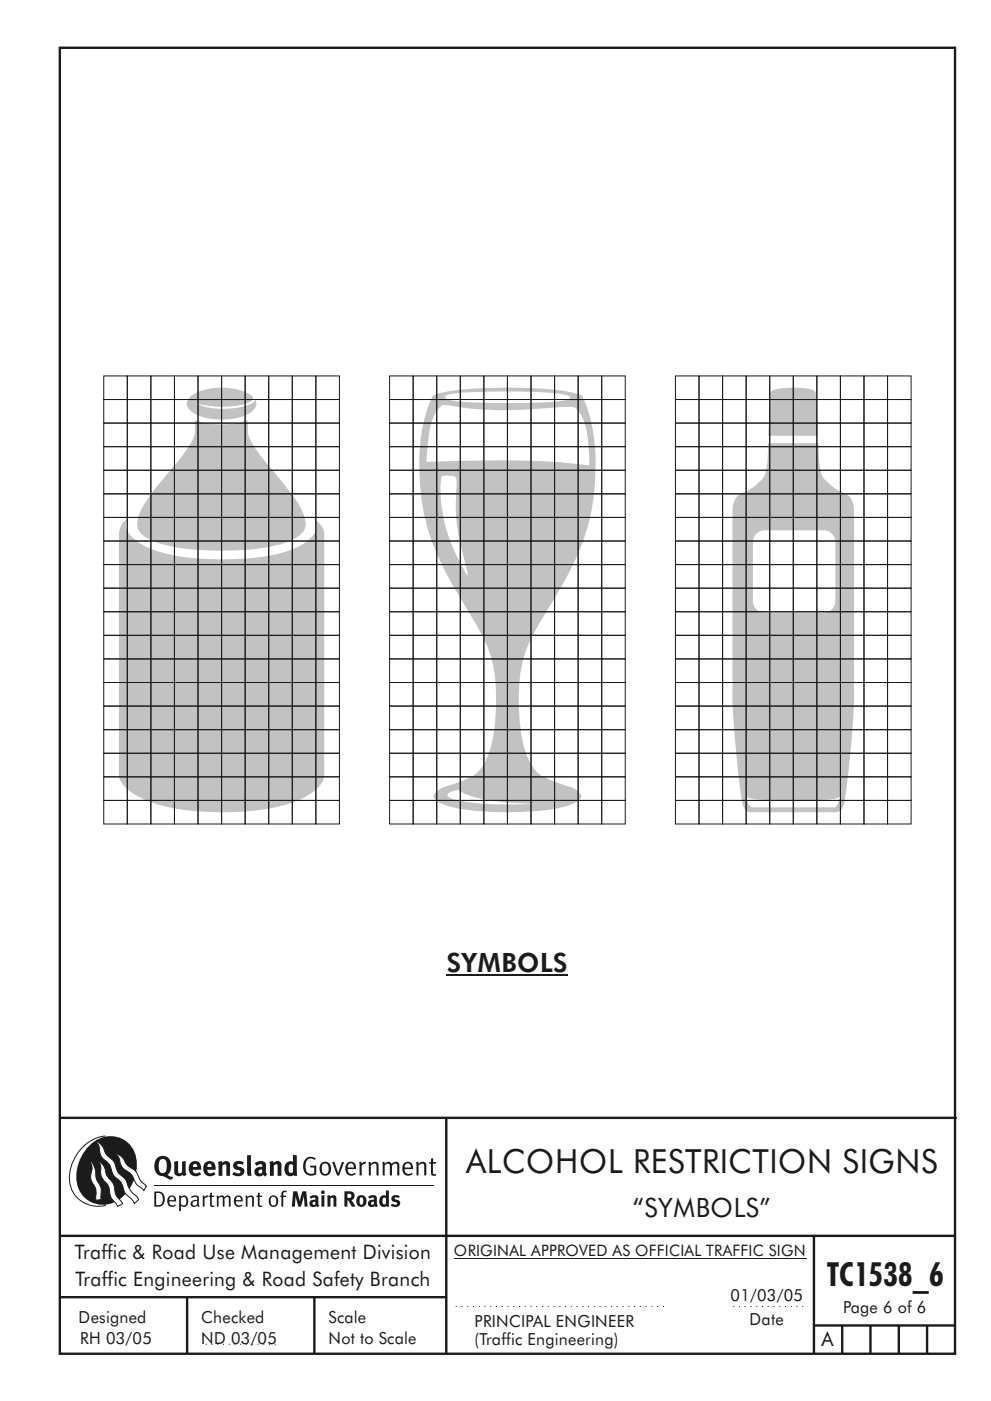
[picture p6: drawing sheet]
<svg xmlns="http://www.w3.org/2000/svg" width="210mm" height="297mm" viewBox="0 0 210 297" stroke-linecap="round" stroke-linejoin="round" font-family="sans-serif">
<g fill="none" stroke="#1f1a17" stroke-width=".51">
<path d="M12.7 10.1h189.9v276.9h-189.9zM12.7 237h190.3M94.7 236.9v50.1M12.7 262h190M12.7 275h82M39.7 275v12M66.7 275v12M172.7 262v25M172.7 281h30M178.7 281v6M184.7 281v6M190.7 281v6"/>
<path d="M196.7 281v6"/>
</g>
<path d="M96.7 277h45M155.6 277h14.9M43.7 285h15" fill="none" stroke="#1f1a17" stroke-width=".21" stroke-dasharray=".2 1" stroke-linecap="butt"/>
<path d="M96.3 266.7h74.7" fill="none" stroke="#1f1a17" stroke-width=".21"/>
<g fill="#1f1a17">
<path d="M64.9 245.6a1.61 1.61 0 0 1 2.1 .1l-.2 .2a1.17 1.17 0 0 0-1.4-.1 1.17 1.17 0 0 0-.6 1.2 1.42 1.42 0 0 0 1.2 1.9l.7-.2v-1.2h-.8l-.1-.4h1.3v1.9a1.82 1.82 0 0 1-2.2-.1 1.82 1.82 0 0 1-.6-2.1l.2-.7z" fill-rule="evenodd"/>
<path d="M68.2 246.6a1.77 1.77 0 0 0 .4 2.6 1.39 1.39 0 0 0 1.4-.5 1.39 1.39 0 0 0 .2-1.5 1.19 1.19 0 0 0-2-.6zM68.5 246.8a.83 .83 0 0 1 1 .1 .83 .83 0 0 1 .2 1 .75 .75 0 0 1-.6 1 .75 .75 0 0 1-.8-.8v-.9z" fill-rule="evenodd"/>
<path d="M70.5 246.4l.4-.1 .8 2.4 .8-2.3h.5l-1.1 2.8h-.4z" fill-rule="evenodd"/>
<path d="M73.6 246.7a1.74 1.74 0 0 0 .5 2.5h.9l.5-.3-.2-.3a.89 .89 0 0 1-1.1 .2 .89 .89 0 0 1-.4-.9h1.7a1.15 1.15 0 0 0-.4-1.4 1.15 1.15 0 0 0-1.5 .2zM74 246.9a.67 .67 0 0 1 .8-.1 .67 .67 0 0 1 .3 .7h-1.3z" fill-rule="evenodd"/>
<path d="M76.2 246.4l.4-.1 .1 .5 .5-.4 .5-.1-.2 .5a.61 .61 0 0 0-.8 .6v1.8h-.4z" fill-rule="evenodd"/>
<path d="M78.1 246.4l.5-.1 .1 .5a.89 .89 0 0 1 .9-.5 .89 .89 0 0 1 .7 .8v2.1h-.4v-2.1l-.1-.3-.3-.1-.8 .4v2.1h-.4z" fill-rule="evenodd"/>
<path d="M81.1 246.4l.4-.1 .1 .4a.83 .83 0 0 1 .8-.4 .83 .83 0 0 1 .7 .5 .86 .86 0 0 1 .9-.5 .86 .86 0 0 1 .7 .8v2.1h-.4l-.1-2.3a.5 .5 0 0 0-.8 0l-.2 .2v2.1h-.5v-2.2l-.4-.3-.7 .4v2.1h-.4z" fill-rule="evenodd"/>
<path d="M85.7 246.7a1.74 1.74 0 0 0 .5 2.5h.9l.5-.3-.2-.3a.89 .89 0 0 1-1.1 .2 .89 .89 0 0 1-.4-.9h1.7a1.15 1.15 0 0 0-.5-1.4 1.15 1.15 0 0 0-1.4 .2zM86 246.9a.67 .67 0 0 1 .9-.1 .67 .67 0 0 1 .3 .7h-1.3z" fill-rule="evenodd"/>
<path d="M88.3 246.4l.4-.1 .1 .5a.89 .89 0 0 1 .9-.5 .89 .89 0 0 1 .7 .8v2.1h-.4v-2.1l-.1-.3-.3-.1-.8 .4v2.1h-.4z" fill-rule="evenodd"/>
<path d="M91.5 245.7l.4-.2v.9h.7l-.2 .3h-.5v2.1l.1 .1h.5l.1 .3a.71 .71 0 0 1-1.2-.5v-2h-.3v-.3h.3z" fill-rule="evenodd"/>
<path d="M37 246.3l.8-.2v2a.46 .46 0 0 0 .2 .7 .46 .46 0 0 0 .6-.3v-2.2l.8-.1v2.3l.2 .6-.6 .3-.2-.3a1.03 1.03 0 0 1-1.2 .2 1.03 1.03 0 0 1-.6-1z" fill-rule="evenodd"/>
<path d="M40.4 246.6a1.64 1.64 0 0 0 0 2.3 1.64 1.64 0 0 0 2.3 .1l-.4-.5a.78 .78 0 0 1-.9 .3 .78 .78 0 0 1-.5-.8h1.8a1.37 1.37 0 0 0-.6-1.6 1.37 1.37 0 0 0-1.7 .2zM41 246.9a.48 .48 0 0 1 .7-.1 .48 .48 0 0 1 .2 .6h-1z" fill-rule="evenodd"/>
<path d="M43.5 246.6a1.65 1.65 0 0 0-.2 2 1.65 1.65 0 0 0 1.9 .7l.5-.3-.3-.5a.78 .78 0 0 1-.9 .3 .78 .78 0 0 1-.5-.8h1.8a1.37 1.37 0 0 0-.6-1.6 1.37 1.37 0 0 0-1.7 .2zM44.1 246.9a.48 .48 0 0 1 .6-.1 .48 .48 0 0 1 .2 .6h-.9z" fill-rule="evenodd"/>
<path d="M46.3 246.4l.7-.3 .1 .4a.95 .95 0 0 1 1-.3 .95 .95 0 0 1 .7 .9v2.2h-.8v-2.3l-.3-.2-.5 .3v2.2h-.8z" fill-rule="evenodd"/>
<path d="M49.7 246.5a1.73 1.73 0 0 1 2-.1l-.2 .6-.6-.2a.42 .42 0 0 0-.6 .3l.2 .2a1.23 1.23 0 0 1 1.4 1 1.47 1.47 0 0 1-2.3 .9l-.3-.1 .3-.6 .7 .3a.47 .47 0 0 0 .7-.3 .87 .87 0 0 0-1-.6l-.4-.2-.1-.4z" fill-rule="evenodd"/>
<path d="M54.1 246.6l.3 .6 .3-.2a.62 .62 0 0 1 .9 0v.4a1.21 1.21 0 0 0-1.3 .3 1.21 1.21 0 0 0-.2 1.4 1.19 1.19 0 0 0 1.7 0l.5 .3 .4-.4-.3-.4v-1.3a.96 .96 0 0 0-1.3-1.1zM55 248.1l.6-.1v.6a.43 .43 0 0 1-.6 .1 .43 .43 0 0 1 0-.6z" fill-rule="evenodd"/>
<path d="M57.2 246.4l.7-.3 .1 .4a.95 .95 0 0 1 1-.3 .95 .95 0 0 1 .7 .9v2.2h-.8v-2.3l-.3-.2-.5 .3v2.2h-.8z" fill-rule="evenodd"/>
<path d="M62.2 244.8v1.6a1.29 1.29 0 0 0-1.4 .1 1.29 1.29 0 0 0-.5 1.3 1.24 1.24 0 0 0 .5 1.4 1.24 1.24 0 0 0 1.5-.1l.1 .2h.7l-.1-4.3zM61.5 246.9h.4l.3 .1v1.5l-.3 .2a.48 .48 0 0 1-.6-.5 1.52 1.52 0 0 1 .2-1.3z" fill-rule="evenodd"/>
<path d="M52.4 245l.8-.2 .2 4.5h-.8l-.1-.2z" fill-rule="evenodd"/>
</g>
<path d="M22.4 240.9a9 9 0 0 0-7.4 10.8 6.2 6.2 0 0 0 7.5 3.9M32.7 251.4h59.4" fill="none" stroke="#1f1a17" stroke-width=".21"/>
<path d="M19.1 242.7a5.7 5.7 0 0 1 6.5-1.4 5.7 5.7 0 0 1 3.4 5.7 8.6 8.6 0 0 1-6.2 8.4 5.7 5.7 0 0 1-6.5-7.1 9.9 9.9 0 0 1 2.8-5.6z" fill-rule="evenodd" fill="#1f1a17"/>
<path d="M24.4 244.6a3.1 3.1 0 0 1 2.3 2.1l.8 .8a3.2 3.2 0 0 1 2 2.3l.4 .7 1.2 1-.6 .9-.2-.3a3.5 3.5 0 0 1-1.9-2 3.8 3.8 0 0 0-2.1-2.2 3.5 3.5 0 0 1-1-2.3zM20.4 242a3.4 3.4 0 0 1 1.9 2.4l.7 .9a3.3 3.3 0 0 1 1.7 2.5 4.4 4.4 0 0 0 1.7 2l.3 .3a6.1 6.1 0 0 0 2.5 3.7l.2 .5-.9 .9a6.1 6.1 0 0 0-1.9-2.2l-.4-.7a3.6 3.6 0 0 0-1.9-2.8l-.6-1.1a3.6 3.6 0 0 0-1.9-2.8 3.7 3.7 0 0 1-.8-2.4zM21 246.2a3.4 3.4 0 0 1 1.5 2.7l.6 .9a3.8 3.8 0 0 1 1.4 3.1l.3 .8 1.2 1.5-1 .6-.5-.8a3.2 3.2 0 0 1-1.3-2.8 4.3 4.3 0 0 0-1.4-2.2 4.7 4.7 0 0 1-.5-2.9zM19.2 246.1a5.1 5.1 0 0 1 1.2 3.7l.3 .7a3.1 3.1 0 0 1 .7 3l.1 .8-1.1 .2-.1-.8a3.5 3.5 0 0 0-.9-3.2 3.6 3.6 0 0 1 .1-2.6z" fill-rule="evenodd" fill="#fff" stroke="#1f1a17" stroke-width=".21"/>
<g fill="#1f1a17">
<path d="M33.4 245.5a2.51 2.51 0 0 0 .4 3.7l.8 .2a2.78 2.78 0 0 0 2 .6l.2-.5h-.6l-.7-.4a2.56 2.56 0 0 0 0-3.8 1.83 1.83 0 0 0-2.1 .2zM34 245.9a.87 .87 0 0 1 1 0 .87 .87 0 0 1 .4 .9v.4a1.17 1.17 0 0 1-.9 1.5h-.3a2.38 2.38 0 0 1-.2-2.8z" fill-rule="evenodd"/>
<path d="M33.1 252.9v2.6a1.12 1.12 0 0 0 1.2-.3 1.12 1.12 0 0 0 .2-1.1l-.1-.6-.3-.4zM32.7 252.6h1.1a1.67 1.67 0 0 1 1.2 1.7 1.67 1.67 0 0 1-1.3 1.5h-1zM36.1 253.9l-.2 .6h1.1a.55 .55 0 0 0-.3-.7 .55 .55 0 0 0-.6 .1zM35.8 253.8a.95 .95 0 0 1 1.2-.2 .95 .95 0 0 1 .4 1.1h-1.5a.72 .72 0 0 0 .4 .8 .72 .72 0 0 0 .9-.1l.1 .2a1.15 1.15 0 0 1-1.5 0 1.15 1.15 0 0 1-.2-1.5zM38.4 254.1v1.2a.7 .7 0 0 0 .9 .1 .7 .7 0 0 0 .2-.9 .61 .61 0 0 0-.4-.7 .61 .61 0 0 0-.7 .3zM38 253.5l.3-.1 .1 .4a.95 .95 0 0 1 1.2-.1 .95 .95 0 0 1 .3 1.1 .92 .92 0 0 1-.5 1 .92 .92 0 0 1-1-.2v1.1l-.4 .1zM40.9 254.9a.5 .5 0 0 0 .2 .7 .5 .5 0 0 0 .7-.3v-.7zM40.5 253.8a1 1 0 0 1 1.7 .2v1.4l.2 .3-.2 .2-.3-.3a.78 .78 0 0 1-1.4-.1 .78 .78 0 0 1 .8-1.1h.5a.58 .58 0 0 0-.3-.7 .58 .58 0 0 0-.7 .3zM43 253.5l.3-.1 .1 .4 .3-.3h.5l-.2 .3a.52 .52 0 0 0-.6 .6v1.4h-.4zM44.6 252.9l.4-.1-.1 .7h.6l-.1 .3h-.5v1.5a.35 .35 0 0 0 .6 .3v.2a.57 .57 0 0 1-.6 .1 .57 .57 0 0 1-.3-.5v-1.6h-.3v-.3h.3zM45.9 253.5l.4-.1 .1 .4 .2-.2a.64 .64 0 0 1 1 .2 .7 .7 0 0 1 .8-.4 .7 .7 0 0 1 .5 .7v1.7h-.4v-1.7l-.2-.3-.7 .3v1.7h-.3v-1.6a.38 .38 0 0 0-.3-.5 .38 .38 0 0 0-.5 .3l-.1 .1v1.7h-.4zM50.2 253.9l-.2 .6h1.1a.55 .55 0 0 0-.2-.7 .55 .55 0 0 0-.7 .1zM49.9 253.8a.95 .95 0 0 1 1.2-.2 .95 .95 0 0 1 .4 1.1h-1.5a.72 .72 0 0 0 .4 .8 .72 .72 0 0 0 .9-.1l.1 .2a1.15 1.15 0 0 1-1.5 0 1.15 1.15 0 0 1-.2-1.5zM52.1 253.5l.3-.1 .1 .4a.72 .72 0 0 1 .8-.4 .72 .72 0 0 1 .6 .7v1.7h-.4v-1.5a.45 .45 0 0 0-.3-.6 .45 .45 0 0 0-.5 .3l-.2 .1v1.7h-.3zM54.7 252.9l.4-.1v.7h.6l-.1 .3h-.5v1.5a.35 .35 0 0 0 .5 .3v.2a.57 .57 0 0 1-.6 .1 .57 .57 0 0 1-.3-.5v-1.6h-.3v-.3h.3zM57.6 253.9l-.2 .7a.65 .65 0 0 0 .3 .9 .65 .65 0 0 0 .8-.3l.1-.1a.93 .93 0 0 0-.7-1.4zM57.3 253.8a1.12 1.12 0 0 1 1.4 0 1.12 1.12 0 0 1 .2 1.4 1.01 1.01 0 0 1-1.2 .7 1.01 1.01 0 0 1-.7-1.2zM59.9 252.6l.5-.2 .5 .2-.2 .2-.3-.1-.3 .2v.6h.6l-.1 .3h-.5v2h-.4v-2h-.2v-.3h.2zM62.2 252.6l-.3 3.2h.7l.1-2.2 .6 2.2h.5l.7-2.2 .1 2.2h.7l-.3-3.2h-.9l-.5 2.1-.5-2.1zM65.7 253.7l.3 .5a.51 .51 0 0 1 .5-.3 .51 .51 0 0 1 .4 .4v.1a.88 .88 0 0 0-1.1 .3 .88 .88 0 0 0 .2 1.1 .9 .9 0 0 0 1.1-.1l.3 .3 .4-.4-.3-.3v-1.1a.87 .87 0 0 0-.4-.8 .87 .87 0 0 0-1 .1zM66.4 254.9l.5-.1v.5l-.1 .1h-.3l-.2-.1zM68.2 253.5v2.3h.6v-2.4zM68.1 252.8a.4 .4 0 0 0 .8 0 .4 .4 0 0 0-.8 0zM69.4 253.5l.1 2.3h.6v-1.7a.33 .33 0 0 1 .4-.2 .33 .33 0 0 1 .2 .4v1.5h.7v-1.7a.75 .75 0 0 0-.6-.7 .75 .75 0 0 0-.8 .3v-.3zM73.1 252.6v3.2h.6v-1.3l.3 .2 .7 1.1h.7l-.9-1.4a.94 .94 0 0 0 .7-1 .94 .94 0 0 0-.9-.8zM73.7 253.1a.51 .51 0 0 1 .7 .1 .51 .51 0 0 1-.1 .8h-.6zM75.9 253.7a1.19 1.19 0 0 0-.1 1.8 1.19 1.19 0 0 0 1.7-.1 1.19 1.19 0 0 0 0-1.6 1.19 1.19 0 0 0-1.6-.1zM76.5 253.9h.2a.99 .99 0 0 1 0 1.5 1.06 1.06 0 0 1-.2-1.5zM78.1 253.7l.3 .5a.51 .51 0 0 1 .5-.3 .51 .51 0 0 1 .4 .4v.1a.88 .88 0 0 0-1.1 .3 .88 .88 0 0 0 .2 1.1 .9 .9 0 0 0 1.1-.1l.3 .3 .4-.4-.2-.3v-1.1a.87 .87 0 0 0-.5-.8 .87 .87 0 0 0-1 .1zM78.9 254.9l.4-.1v.5l-.1 .1h-.3l-.2-.1zM81.9 252.4v1.2a1.2 1.2 0 0 0-1.4 .5 1.2 1.2 0 0 0 .2 1.5l.5 .3 .8-.2v.1h.6l-.1-3.3zM81.4 254l.5 .1-.1 1.2a.46 .46 0 0 1-.5 0 .46 .46 0 0 1-.2-.6zM83.3 253.6a.79 .79 0 0 0-.2 1 .79 .79 0 0 0 1 .3 .33 .33 0 0 1 0 .5 .33 .33 0 0 1-.5 0l-.5-.2-.2 .4a1.15 1.15 0 0 0 1.2 .3 1.15 1.15 0 0 0 .8-1 1.49 1.49 0 0 0-1.2-.7 .4 .4 0 0 1 .3-.4 .4 .4 0 0 1 .4 .1l.2 .1 .2-.4a1.47 1.47 0 0 0-1.5 0z" fill-rule="evenodd"/>
</g>
<path d="M94.8 206.8h25.7" fill="none" stroke="#1f1a17" stroke-width=".26"/>
<g fill="#c2c2c2">
<path d="M26.1 110.8l1.3-.9a2.27 2.27 0 0 0 0 3.3 12.6 12.6 0 0 0 7.2 4 58.3 58.3 0 0 0 25.4-.1 11.2 11.2 0 0 0 6.7-4 3.4 3.4 0 0 0-.1-3.2l.1 .1a4.4 4.4 0 0 1 2.1 4.5v48.4a4.7 4.7 0 0 1-2.3 5 22.4 22.4 0 0 1-10.9 3.8 57.5 57.5 0 0 1-22.9-1.4 13.3 13.3 0 0 1-6.9-4.4l-.6-1.5v-50.9a4.1 4.1 0 0 1 .9-2.7z" fill-rule="evenodd"/>
<path d="M41.5 89l.5 .3a18.8 18.8 0 0 0 10 0l.4-.3 .2 .8a7.3 7.3 0 0 0 1.9 5.8l.9 1.2a94.2 94.2 0 0 1 8.3 10.8 5.5 5.5 0 0 1 .8 4.8 8.5 8.5 0 0 1-5.3 3.1 59.9 59.9 0 0 1-24.4 0 8.5 8.5 0 0 1-5.4-3.1 3.8 3.8 0 0 1 .2-3.6 39.2 39.2 0 0 1 6.8-9.4l1.1-1.3a21 21 0 0 0 3.7-5.8z" fill-rule="evenodd"/>
<path d="M40.5 84a12.5 12.5 0 0 1 9.4-1.5l2.4 .7a2.06 2.06 0 0 1 1.4 1.1 1.91 1.91 0 0 1-1.7 1.3 20.2 20.2 0 0 1-10.5-.1 10 10 0 0 0 5.7 1.2 10.7 10.7 0 0 0 6.8-1.6l.1-.5 .2 .5a2.13 2.13 0 0 1-1.3 2.5 13.5 13.5 0 0 1-11.9 0 2.05 2.05 0 0 1-.6-3.6z" fill-rule="evenodd"/>
</g>
<g fill="none" stroke="#1f1a17" stroke-width=".21">
<path d="M22 79.7h5v5h-5zM27 79.7h5v5h-5zM32 79.7h5v5h-5zM37 79.7h5v5h-5zM42 79.7h5v5h-5zM47 79.7h5v5h-5zM52 79.7h5v5h-5zM57 79.7h5v5h-5zM62 79.7h5v5h-5zM67 79.7h5v5h-5zM22 84.7h5v5h-5zM22 89.7h5v5h-5z"/>
<path d="M22 94.7h5v5h-5zM22 99.7h5v5h-5zM27 84.7h5v5h-5zM27 89.7h5v5h-5zM27 94.7h5v5h-5zM27 99.7h5v5h-5zM32 84.7h5v5h-5zM32 89.7h5v5h-5zM32 94.7h5v5h-5zM32 99.7h5v5h-5zM37 84.7h5v5h-5zM37 89.7h5v5h-5z"/>
<path d="M37 94.7h5v5h-5zM37 99.7h5v5h-5zM42 84.7h5v5h-5zM42 89.7h5v5h-5zM42 94.7h5v5h-5zM42 99.7h5v5h-5zM47 84.7h5v5h-5zM47 89.7h5v5h-5zM47 94.7h5v5h-5zM47 99.7h5v5h-5zM52 84.7h5v5h-5zM52 89.7h5v5h-5z"/>
<path d="M52 94.7h5v5h-5zM52 99.7h5v5h-5zM57 84.7h5v5h-5zM57 89.7h5v5h-5zM57 94.7h5v5h-5zM57 99.7h5v5h-5zM62 84.7h5v5h-5zM62 89.7h5v5h-5zM62 94.7h5v5h-5zM62 99.7h5v5h-5zM67 84.7h5v5h-5zM67 89.7h5v5h-5z"/>
<path d="M67 94.7h5v5h-5zM67 99.7h5v5h-5zM22 119.7h5v5h-5zM22 114.7h5v5h-5zM22 109.7h5v5h-5zM22 104.7h5v5h-5zM27 119.7h5v5h-5zM27 114.7h5v5h-5zM27 109.7h5v5h-5zM27 104.7h5v5h-5zM32 119.7h5v5h-5zM32 114.7h5v5h-5z"/>
<path d="M32 109.7h5v5h-5zM32 104.7h5v5h-5zM37 119.7h5v5h-5zM37 114.7h5v5h-5zM37 109.7h5v5h-5zM37 104.7h5v5h-5zM42 119.7h5v5h-5zM42 114.7h5v5h-5zM42 109.7h5v5h-5zM42 104.7h5v5h-5zM47 119.7h5v5h-5zM47 114.7h5v5h-5z"/>
<path d="M47 109.7h5v5h-5zM47 104.7h5v5h-5zM52 119.7h5v5h-5zM52 114.7h5v5h-5zM52 109.7h5v5h-5zM52 104.7h5v5h-5zM57 119.7h5v5h-5zM57 114.7h5v5h-5zM57 109.7h5v5h-5zM57 104.7h5v5h-5zM62 119.7h5v5h-5zM62 114.7h5v5h-5z"/>
<path d="M62 109.7h5v5h-5zM62 104.7h5v5h-5zM67 119.7h5v5h-5zM67 114.7h5v5h-5zM67 109.7h5v5h-5zM67 104.7h5v5h-5zM22 124.7h5v5h-5zM22 129.7h5v5h-5zM22 134.7h5v5h-5zM22 139.7h5v5h-5zM27 124.7h5v5h-5zM27 129.7h5v5h-5z"/>
<path d="M27 134.7h5v5h-5zM27 139.7h5v5h-5zM32 124.7h5v5h-5zM32 129.7h5v5h-5zM32 134.7h5v5h-5zM32 139.7h5v5h-5zM37 124.7h5v5h-5zM37 129.7h5v5h-5zM37 134.7h5v5h-5zM37 139.7h5v5h-5zM42 124.7h5v5h-5zM42 129.7h5v5h-5z"/>
<path d="M42 134.7h5v5h-5zM42 139.7h5v5h-5zM47 124.7h5v5h-5zM47 129.7h5v5h-5zM47 134.7h5v5h-5zM47 139.7h5v5h-5zM52 124.7h5v5h-5zM52 129.7h5v5h-5zM52 134.7h5v5h-5zM52 139.7h5v5h-5zM57 124.7h5v5h-5zM57 129.7h5v5h-5z"/>
<path d="M57 134.7h5v5h-5zM57 139.7h5v5h-5zM62 124.7h5v5h-5zM62 129.7h5v5h-5zM62 134.7h5v5h-5zM62 139.7h5v5h-5zM67 124.7h5v5h-5zM67 129.7h5v5h-5zM67 134.7h5v5h-5zM67 139.7h5v5h-5zM22 159.7h5v5h-5zM22 154.7h5v5h-5z"/>
<path d="M22 149.7h5v5h-5zM22 144.7h5v5h-5zM27 159.7h5v5h-5zM27 154.7h5v5h-5zM27 149.7h5v5h-5zM27 144.7h5v5h-5zM32 159.7h5v5h-5zM32 154.7h5v5h-5zM32 149.7h5v5h-5zM32 144.7h5v5h-5zM37 159.7h5v5h-5zM37 154.7h5v5h-5z"/>
<path d="M37 149.7h5v5h-5zM37 144.7h5v5h-5zM42 159.7h5v5h-5zM42 154.7h5v5h-5zM42 149.7h5v5h-5zM42 144.7h5v5h-5zM47 159.7h5v5h-5zM47 154.7h5v5h-5zM47 149.7h5v5h-5zM47 144.7h5v5h-5zM52 159.7h5v5h-5zM52 154.7h5v5h-5z"/>
<path d="M52 149.7h5v5h-5zM52 144.7h5v5h-5zM57 159.7h5v5h-5zM57 154.7h5v5h-5zM57 149.7h5v5h-5zM57 144.7h5v5h-5zM62 159.7h5v5h-5zM62 154.7h5v5h-5zM62 149.7h5v5h-5zM62 144.7h5v5h-5zM67 159.7h5v5h-5zM67 154.7h5v5h-5z"/>
<path d="M67 149.7h5v5h-5zM67 144.7h5v5h-5zM22 169.7h5v5h-5zM22 164.7h5v5h-5zM27 169.7h5v5h-5zM27 164.7h5v5h-5zM32 169.7h5v5h-5zM32 164.7h5v5h-5zM37 169.7h5v5h-5zM37 164.7h5v5h-5zM42 169.7h5v5h-5zM42 164.7h5v5h-5z"/>
<path d="M47 169.7h5v5h-5zM47 164.7h5v5h-5zM52 169.7h5v5h-5zM52 164.7h5v5h-5zM57 169.7h5v5h-5zM57 164.7h5v5h-5zM62 169.7h5v5h-5zM62 164.7h5v5h-5zM67 169.7h5v5h-5zM67 164.7h5v5h-5z"/>
</g>
<path d="M95 168.3l1-.6 1.3-.2 .1 .2a17.9 17.9 0 0 0 7.8 2.2l4.1 .4 4.7 .2a78.5 78.5 0 0 1-17.1-.9 2.65 2.65 0 0 1-2-.9zM93.1 86.5a1.39 1.39 0 0 1 1.6-.6 75.9 75.9 0 0 0 22.4 .5l2.4-.1a3.4 3.4 0 0 1 2.9 .5 10.3 10.3 0 0 1 2.4 6.9l.2 5a125.9 125.9 0 0 0-22.2-1.1l-12.2 .3a23.8 23.8 0 0 1 .5-6.5 9.6 9.6 0 0 1 2-4.9zM93.7 101a5 5 0 0 1 2.9 .1 2.19 2.19 0 0 1 .3 1.7 38.8 38.8 0 0 0 1.6 15.8l.7 2.8v.7a33 33 0 0 1-5.6-20.9zM94.6 83.9l.2-.2a39.6 39.6 0 0 1 10.1-.7 78.7 78.7 0 0 1 14.9 .7l1.2 .5-.1 .3-.5 .3a58.1 58.1 0 0 1-12.6 .7l-7.4-.2-4.8-.4a1.18 1.18 0 0 1-1.2-.8zM91.8 83.9a31.4 31.4 0 0 0-2.8 15.5 46.3 46.3 0 0 0 7.1 24.7l1.1 1.9a89.1 89.1 0 0 1 6.3 11.3 35.2 35.2 0 0 1 1.5 16.4 17.9 17.9 0 0 1-3.2 9.5 11.1 11.1 0 0 1-5.4 3l-.8 .3a4.6 4.6 0 0 0-3.7 2.3l.2 .4a6.5 6.5 0 0 0 4 2 60.2 60.2 0 0 0 11.6 1 54.9 54.9 0 0 0 12.7-1.4 4.2 4.2 0 0 0 2.9-1.8 3.5 3.5 0 0 0-2.8-2.3l-2.6-.9a9.8 9.8 0 0 1-4.4-2.6 17.9 17.9 0 0 1-3.2-9.5 35.2 35.2 0 0 1 1.6-16.4 89.1 89.1 0 0 1 6.2-11.3 49.6 49.6 0 0 0 8-21.9 42.3 42.3 0 0 0-1.5-17.6l-1.1-2.6a15.9 15.9 0 0 0-5.7-1.3 107.5 107.5 0 0 0-23.1 .4z" fill-rule="evenodd" fill="#c2c2c2"/>
<g fill="none" stroke="#1f1a17" stroke-width=".21">
<path d="M82.7 79.7h5v5h-5zM87.7 79.7h5v5h-5zM92.7 79.7h5v5h-5zM97.7 79.7h5v5h-5zM102.7 79.7h5v5h-5zM107.7 79.7h5v5h-5zM112.7 79.7h5v5h-5zM117.7 79.7h5v5h-5zM122.7 79.7h5v5h-5zM127.7 79.7h5v5h-5zM82.7 84.7h5v5h-5zM82.7 89.7h5v5h-5z"/>
<path d="M82.7 94.7h5v5h-5zM82.7 99.7h5v5h-5zM87.7 84.7h5v5h-5zM87.7 89.7h5v5h-5zM87.7 94.7h5v5h-5zM87.7 99.7h5v5h-5zM92.7 84.7h5v5h-5zM92.7 89.7h5v5h-5zM92.7 94.7h5v5h-5zM92.7 99.7h5v5h-5zM97.7 84.7h5v5h-5zM97.7 89.7h5v5h-5z"/>
<path d="M97.7 94.7h5v5h-5zM97.7 99.7h5v5h-5zM102.7 84.7h5v5h-5zM102.7 89.7h5v5h-5zM102.7 94.7h5v5h-5zM102.7 99.7h5v5h-5zM107.7 84.7h5v5h-5zM107.7 89.7h5v5h-5zM107.7 94.7h5v5h-5zM107.7 99.7h5v5h-5zM112.7 84.7h5v5h-5zM112.7 89.7h5v5h-5z"/>
<path d="M112.7 94.7h5v5h-5zM112.7 99.7h5v5h-5zM117.7 84.7h5v5h-5zM117.7 89.7h5v5h-5zM117.7 94.7h5v5h-5zM117.7 99.7h5v5h-5zM122.7 84.7h5v5h-5zM122.7 89.7h5v5h-5zM122.7 94.7h5v5h-5zM122.7 99.7h5v5h-5zM127.7 84.7h5v5h-5zM127.7 89.7h5v5h-5z"/>
<path d="M127.7 94.7h5v5h-5zM127.7 99.7h5v5h-5zM82.7 119.7h5v5h-5zM82.7 114.7h5v5h-5zM82.7 109.7h5v5h-5zM82.7 104.7h5v5h-5zM87.7 119.7h5v5h-5zM87.7 114.7h5v5h-5zM87.7 109.7h5v5h-5zM87.7 104.7h5v5h-5zM92.7 119.7h5v5h-5zM92.7 114.7h5v5h-5z"/>
<path d="M92.7 109.7h5v5h-5zM92.7 104.7h5v5h-5zM97.7 119.7h5v5h-5zM97.7 114.7h5v5h-5zM97.7 109.7h5v5h-5zM97.7 104.7h5v5h-5zM102.7 119.7h5v5h-5zM102.7 114.7h5v5h-5zM102.7 109.7h5v5h-5zM102.7 104.7h5v5h-5zM107.7 119.7h5v5h-5zM107.7 114.7h5v5h-5z"/>
<path d="M107.7 109.7h5v5h-5zM107.7 104.7h5v5h-5zM112.7 119.7h5v5h-5zM112.7 114.7h5v5h-5zM112.7 109.7h5v5h-5zM112.7 104.7h5v5h-5zM117.7 119.7h5v5h-5zM117.7 114.7h5v5h-5zM117.7 109.7h5v5h-5zM117.7 104.7h5v5h-5zM122.7 119.7h5v5h-5zM122.7 114.7h5v5h-5z"/>
<path d="M122.7 109.7h5v5h-5zM122.7 104.7h5v5h-5zM127.7 119.7h5v5h-5zM127.7 114.7h5v5h-5zM127.7 109.7h5v5h-5zM127.7 104.7h5v5h-5zM82.7 124.7h5v5h-5zM82.7 129.7h5v5h-5zM82.7 134.7h5v5h-5zM82.7 139.7h5v5h-5zM87.7 124.7h5v5h-5zM87.7 129.7h5v5h-5z"/>
<path d="M87.7 134.7h5v5h-5zM87.7 139.7h5v5h-5zM92.7 124.7h5v5h-5zM92.7 129.7h5v5h-5zM92.7 134.7h5v5h-5zM92.7 139.7h5v5h-5zM97.7 124.7h5v5h-5zM97.7 129.7h5v5h-5zM97.7 134.7h5v5h-5zM97.7 139.7h5v5h-5zM102.7 124.7h5v5h-5zM102.7 129.7h5v5h-5z"/>
<path d="M102.7 134.7h5v5h-5zM102.7 139.7h5v5h-5zM107.7 124.7h5v5h-5zM107.7 129.7h5v5h-5zM107.7 134.7h5v5h-5zM107.7 139.7h5v5h-5zM112.7 124.7h5v5h-5zM112.7 129.7h5v5h-5zM112.7 134.7h5v5h-5zM112.7 139.7h5v5h-5zM117.7 124.7h5v5h-5zM117.7 129.7h5v5h-5z"/>
<path d="M117.7 134.7h5v5h-5zM117.7 139.7h5v5h-5zM122.7 124.7h5v5h-5zM122.7 129.7h5v5h-5zM122.7 134.7h5v5h-5zM122.7 139.7h5v5h-5zM127.7 124.7h5v5h-5zM127.7 129.7h5v5h-5zM127.7 134.7h5v5h-5zM127.7 139.7h5v5h-5zM82.7 159.7h5v5h-5zM82.7 154.7h5v5h-5z"/>
<path d="M82.7 149.7h5v5h-5zM82.7 144.7h5v5h-5zM87.7 159.7h5v5h-5zM87.7 154.7h5v5h-5zM87.7 149.7h5v5h-5zM87.7 144.7h5v5h-5zM92.7 159.7h5v5h-5zM92.7 154.7h5v5h-5zM92.7 149.7h5v5h-5zM92.7 144.7h5v5h-5zM97.7 159.7h5v5h-5zM97.7 154.7h5v5h-5z"/>
<path d="M97.7 149.7h5v5h-5zM97.7 144.7h5v5h-5zM102.7 159.7h5v5h-5zM102.7 154.7h5v5h-5zM102.7 149.7h5v5h-5zM102.7 144.7h5v5h-5zM107.7 159.7h5v5h-5zM107.7 154.7h5v5h-5zM107.7 149.7h5v5h-5zM107.7 144.7h5v5h-5zM112.7 159.7h5v5h-5zM112.7 154.7h5v5h-5z"/>
<path d="M112.7 149.7h5v5h-5zM112.7 144.7h5v5h-5zM117.7 159.7h5v5h-5zM117.7 154.7h5v5h-5zM117.7 149.7h5v5h-5zM117.7 144.7h5v5h-5zM122.7 159.7h5v5h-5zM122.7 154.7h5v5h-5zM122.7 149.7h5v5h-5zM122.7 144.7h5v5h-5zM127.7 159.7h5v5h-5zM127.7 154.7h5v5h-5z"/>
<path d="M127.7 149.7h5v5h-5zM127.7 144.7h5v5h-5zM82.7 169.7h5v5h-5zM82.7 164.7h5v5h-5zM87.7 169.7h5v5h-5zM87.7 164.7h5v5h-5zM92.7 169.7h5v5h-5zM92.7 164.7h5v5h-5zM97.7 169.7h5v5h-5zM97.7 164.7h5v5h-5zM102.7 169.7h5v5h-5zM102.7 164.7h5v5h-5z"/>
<path d="M107.7 169.7h5v5h-5zM107.7 164.7h5v5h-5zM112.7 169.7h5v5h-5zM112.7 164.7h5v5h-5zM117.7 169.7h5v5h-5zM117.7 164.7h5v5h-5zM122.7 169.7h5v5h-5zM122.7 164.7h5v5h-5zM127.7 169.7h5v5h-5zM127.7 164.7h5v5h-5z"/>
</g>
<path d="M162.9 94h10.8a20.7 20.7 0 0 0 .8 6.9 10.7 10.7 0 0 0 5 3.9 3.1 3.1 0 0 1 1.7 2.8v28.8a184.6 184.6 0 0 1-2.1 33.9 1.99 1.99 0 0 1-2.5 1.9h-15.7a4.1 4.1 0 0 1-2.6-.4 7.9 7.9 0 0 1-1.2-4.2 184.1 184.1 0 0 1-1.7-31.2v-18.2a97.6 97.6 0 0 1 .2-11.5 3.3 3.3 0 0 1 2.5-2.4 10.6 10.6 0 0 0 4.1-3.4 20.7 20.7 0 0 0 .7-6.9z" fill-rule="evenodd" fill="#c2c2c2"/>
<path d="M160.3 113.4a2.49 2.49 0 0 1 1.9-1h12.5a2.5 2.5 0 0 1 2.5 2.5v12.5a2.5 2.5 0 0 1-2.5 2.5h-12.5a2.5 2.5 0 0 1-2.5-2.5v-12.5l.1-.5z" fill-rule="evenodd" fill="#fff"/>
<path d="M163.6 83a5.1 5.1 0 0 1 2.9-.7l1.9-.1a8.8 8.8 0 0 1 4.5 .8l.2 .2 .5 9.2h-10.6l.5-9.2z" fill-rule="evenodd" fill="#c2c2c2"/>
<path d="M158.3 168.8a5.5 5.5 0 0 0 3.2 .8h6.7a66.8 66.8 0 0 0 9.3-.4l.8-.4-.2 .6a2.04 2.04 0 0 1-1.2 1.8h-16.1a1.66 1.66 0 0 1-2.2-1.2z" fill-rule="evenodd" fill="#fff"/>
<g fill="none" stroke="#1f1a17" stroke-width=".21">
<path d="M143.3 79.7h5v5h-5zM148.3 79.7h5v5h-5zM153.3 79.7h5v5h-5zM158.3 79.7h5v5h-5zM163.3 79.7h5v5h-5zM168.3 79.7h5v5h-5zM173.3 79.7h5v5h-5zM178.3 79.7h5v5h-5zM183.3 79.7h5v5h-5zM188.3 79.7h5v5h-5zM143.3 84.7h5v5h-5zM143.3 89.7h5v5h-5z"/>
<path d="M143.3 94.7h5v5h-5zM143.3 99.7h5v5h-5zM148.3 84.7h5v5h-5zM148.3 89.7h5v5h-5zM148.3 94.7h5v5h-5zM148.3 99.7h5v5h-5zM153.3 84.7h5v5h-5zM153.3 89.7h5v5h-5zM153.3 94.7h5v5h-5zM153.3 99.7h5v5h-5zM158.3 84.7h5v5h-5zM158.3 89.7h5v5h-5z"/>
<path d="M158.3 94.7h5v5h-5zM158.3 99.7h5v5h-5zM163.3 84.7h5v5h-5zM163.3 89.7h5v5h-5zM163.3 94.7h5v5h-5zM163.3 99.7h5v5h-5zM168.3 84.7h5v5h-5zM168.3 89.7h5v5h-5zM168.3 94.7h5v5h-5zM168.3 99.7h5v5h-5zM173.3 84.7h5v5h-5zM173.3 89.7h5v5h-5z"/>
<path d="M173.3 94.7h5v5h-5zM173.3 99.7h5v5h-5zM178.3 84.7h5v5h-5zM178.3 89.7h5v5h-5zM178.3 94.7h5v5h-5zM178.3 99.7h5v5h-5zM183.3 84.7h5v5h-5zM183.3 89.7h5v5h-5zM183.3 94.7h5v5h-5zM183.3 99.7h5v5h-5zM188.3 84.7h5v5h-5zM188.3 89.7h5v5h-5z"/>
<path d="M188.3 94.7h5v5h-5zM188.3 99.7h5v5h-5zM143.3 119.7h5v5h-5zM143.3 114.7h5v5h-5zM143.3 109.7h5v5h-5zM143.3 104.7h5v5h-5zM148.3 119.7h5v5h-5zM148.3 114.7h5v5h-5zM148.3 109.7h5v5h-5zM148.3 104.7h5v5h-5zM153.3 119.7h5v5h-5zM153.3 114.7h5v5h-5z"/>
<path d="M153.3 109.7h5v5h-5zM153.3 104.7h5v5h-5zM158.3 119.7h5v5h-5zM158.3 114.7h5v5h-5zM158.3 109.7h5v5h-5zM158.3 104.7h5v5h-5zM163.3 119.7h5v5h-5zM163.3 114.7h5v5h-5zM163.3 109.7h5v5h-5zM163.3 104.7h5v5h-5zM168.3 119.7h5v5h-5zM168.3 114.7h5v5h-5z"/>
<path d="M168.3 109.7h5v5h-5zM168.3 104.7h5v5h-5zM173.3 119.7h5v5h-5zM173.3 114.7h5v5h-5zM173.3 109.7h5v5h-5zM173.3 104.7h5v5h-5zM178.3 119.7h5v5h-5zM178.3 114.7h5v5h-5zM178.3 109.7h5v5h-5zM178.3 104.7h5v5h-5zM183.3 119.7h5v5h-5zM183.3 114.7h5v5h-5z"/>
<path d="M183.3 109.7h5v5h-5zM183.3 104.7h5v5h-5zM188.3 119.7h5v5h-5zM188.3 114.7h5v5h-5zM188.3 109.7h5v5h-5zM188.3 104.7h5v5h-5zM143.3 124.7h5v5h-5zM143.3 129.7h5v5h-5zM143.3 134.7h5v5h-5zM143.3 139.7h5v5h-5zM148.3 124.7h5v5h-5zM148.3 129.7h5v5h-5z"/>
<path d="M148.3 134.7h5v5h-5zM148.3 139.7h5v5h-5zM153.3 124.7h5v5h-5zM153.3 129.7h5v5h-5zM153.3 134.7h5v5h-5zM153.3 139.7h5v5h-5zM158.3 124.7h5v5h-5zM158.3 129.7h5v5h-5zM158.3 134.7h5v5h-5zM158.3 139.7h5v5h-5zM163.3 124.7h5v5h-5zM163.3 129.7h5v5h-5z"/>
<path d="M163.3 134.7h5v5h-5zM163.3 139.7h5v5h-5zM168.3 124.7h5v5h-5zM168.3 129.7h5v5h-5zM168.3 134.7h5v5h-5zM168.3 139.7h5v5h-5zM173.3 124.7h5v5h-5zM173.3 129.7h5v5h-5zM173.3 134.7h5v5h-5zM173.3 139.7h5v5h-5zM178.3 124.7h5v5h-5zM178.3 129.7h5v5h-5z"/>
<path d="M178.3 134.7h5v5h-5zM178.3 139.7h5v5h-5zM183.3 124.7h5v5h-5zM183.3 129.7h5v5h-5zM183.3 134.7h5v5h-5zM183.3 139.7h5v5h-5zM188.3 124.7h5v5h-5zM188.3 129.7h5v5h-5zM188.3 134.7h5v5h-5zM188.3 139.7h5v5h-5zM143.3 159.7h5v5h-5zM143.3 154.7h5v5h-5z"/>
<path d="M143.3 149.7h5v5h-5zM143.3 144.7h5v5h-5zM148.3 159.7h5v5h-5zM148.3 154.7h5v5h-5zM148.3 149.7h5v5h-5zM148.3 144.7h5v5h-5zM153.3 159.7h5v5h-5zM153.3 154.7h5v5h-5zM153.3 149.7h5v5h-5zM153.3 144.7h5v5h-5zM158.3 159.7h5v5h-5zM158.3 154.7h5v5h-5z"/>
<path d="M158.3 149.7h5v5h-5zM158.3 144.7h5v5h-5zM163.3 159.7h5v5h-5zM163.3 154.7h5v5h-5zM163.3 149.7h5v5h-5zM163.3 144.7h5v5h-5zM168.3 159.7h5v5h-5zM168.3 154.7h5v5h-5zM168.3 149.7h5v5h-5zM168.3 144.7h5v5h-5zM173.3 159.7h5v5h-5zM173.3 154.7h5v5h-5z"/>
<path d="M173.3 149.7h5v5h-5zM173.3 144.7h5v5h-5zM178.3 159.7h5v5h-5zM178.3 154.7h5v5h-5zM178.3 149.7h5v5h-5zM178.3 144.7h5v5h-5zM183.3 159.7h5v5h-5zM183.3 154.7h5v5h-5zM183.3 149.7h5v5h-5zM183.3 144.7h5v5h-5zM188.3 159.7h5v5h-5zM188.3 154.7h5v5h-5z"/>
<path d="M188.3 149.7h5v5h-5zM188.3 144.7h5v5h-5zM143.3 169.7h5v5h-5zM143.3 164.7h5v5h-5zM148.3 169.7h5v5h-5zM148.3 164.7h5v5h-5zM153.3 169.7h5v5h-5zM153.3 164.7h5v5h-5zM158.3 169.7h5v5h-5zM158.3 164.7h5v5h-5zM163.3 169.7h5v5h-5zM163.3 164.7h5v5h-5z"/>
<path d="M168.3 169.7h5v5h-5zM168.3 164.7h5v5h-5zM173.3 169.7h5v5h-5zM173.3 164.7h5v5h-5zM178.3 169.7h5v5h-5zM178.3 164.7h5v5h-5zM183.3 169.7h5v5h-5zM183.3 164.7h5v5h-5zM188.3 169.7h5v5h-5zM188.3 164.7h5v5h-5z"/>
</g>
<g font-size="7.1" fill="#1f1a17">
<text x="98.9" y="248.8">ALCOHOL RESTRICTION SIGNS</text>
<text x="175.4" y="272.6">TC1538_6</text>
</g>
<g font-size="5.6" fill="#1f1a17">
<text x="94.8" y="206.2">SYMBOLS</text>
<text x="134.3" y="258.1">“SYMBOLS”</text>
</g>
<g font-size="4.2" fill="#1f1a17">
<text x="15.9" y="267">Traffic &amp; Road Use Management Division</text>
<text x="16" y="272.6">Traffic Engineering &amp; Road Safety Branch</text>
<text x="174.3" y="285.4">A</text>
</g>
<g font-size="3.5" fill="#1f1a17">
<text x="155" y="275.9">01/03/05</text>
<text x="16.7" y="280.5">Designed</text>
<text x="42.7" y="280.5">Checked</text>
<text x="69.7" y="280.5">Scale</text>
<text x="100.7" y="281.4">PRINCIPAL ENGINEER</text>
<text x="159" y="281">Date</text>
<text x="178.9" y="278.5">Page 6 of 6</text>
<text x="17" y="284.9">RH 03/05</text>
<text x="42.7" y="284.9">ND 03/05</text>
<text x="69.7" y="285">Not to Scale</text>
<text x="100.7" y="285.1">(Traffic Engineering)</text>
</g>
<text font-size="3.4" fill="#1f1a17" x="96.3" y="266.3">ORIGINAL APPROVED AS OFFICIAL TRAFFIC SIGN</text>
</svg>
